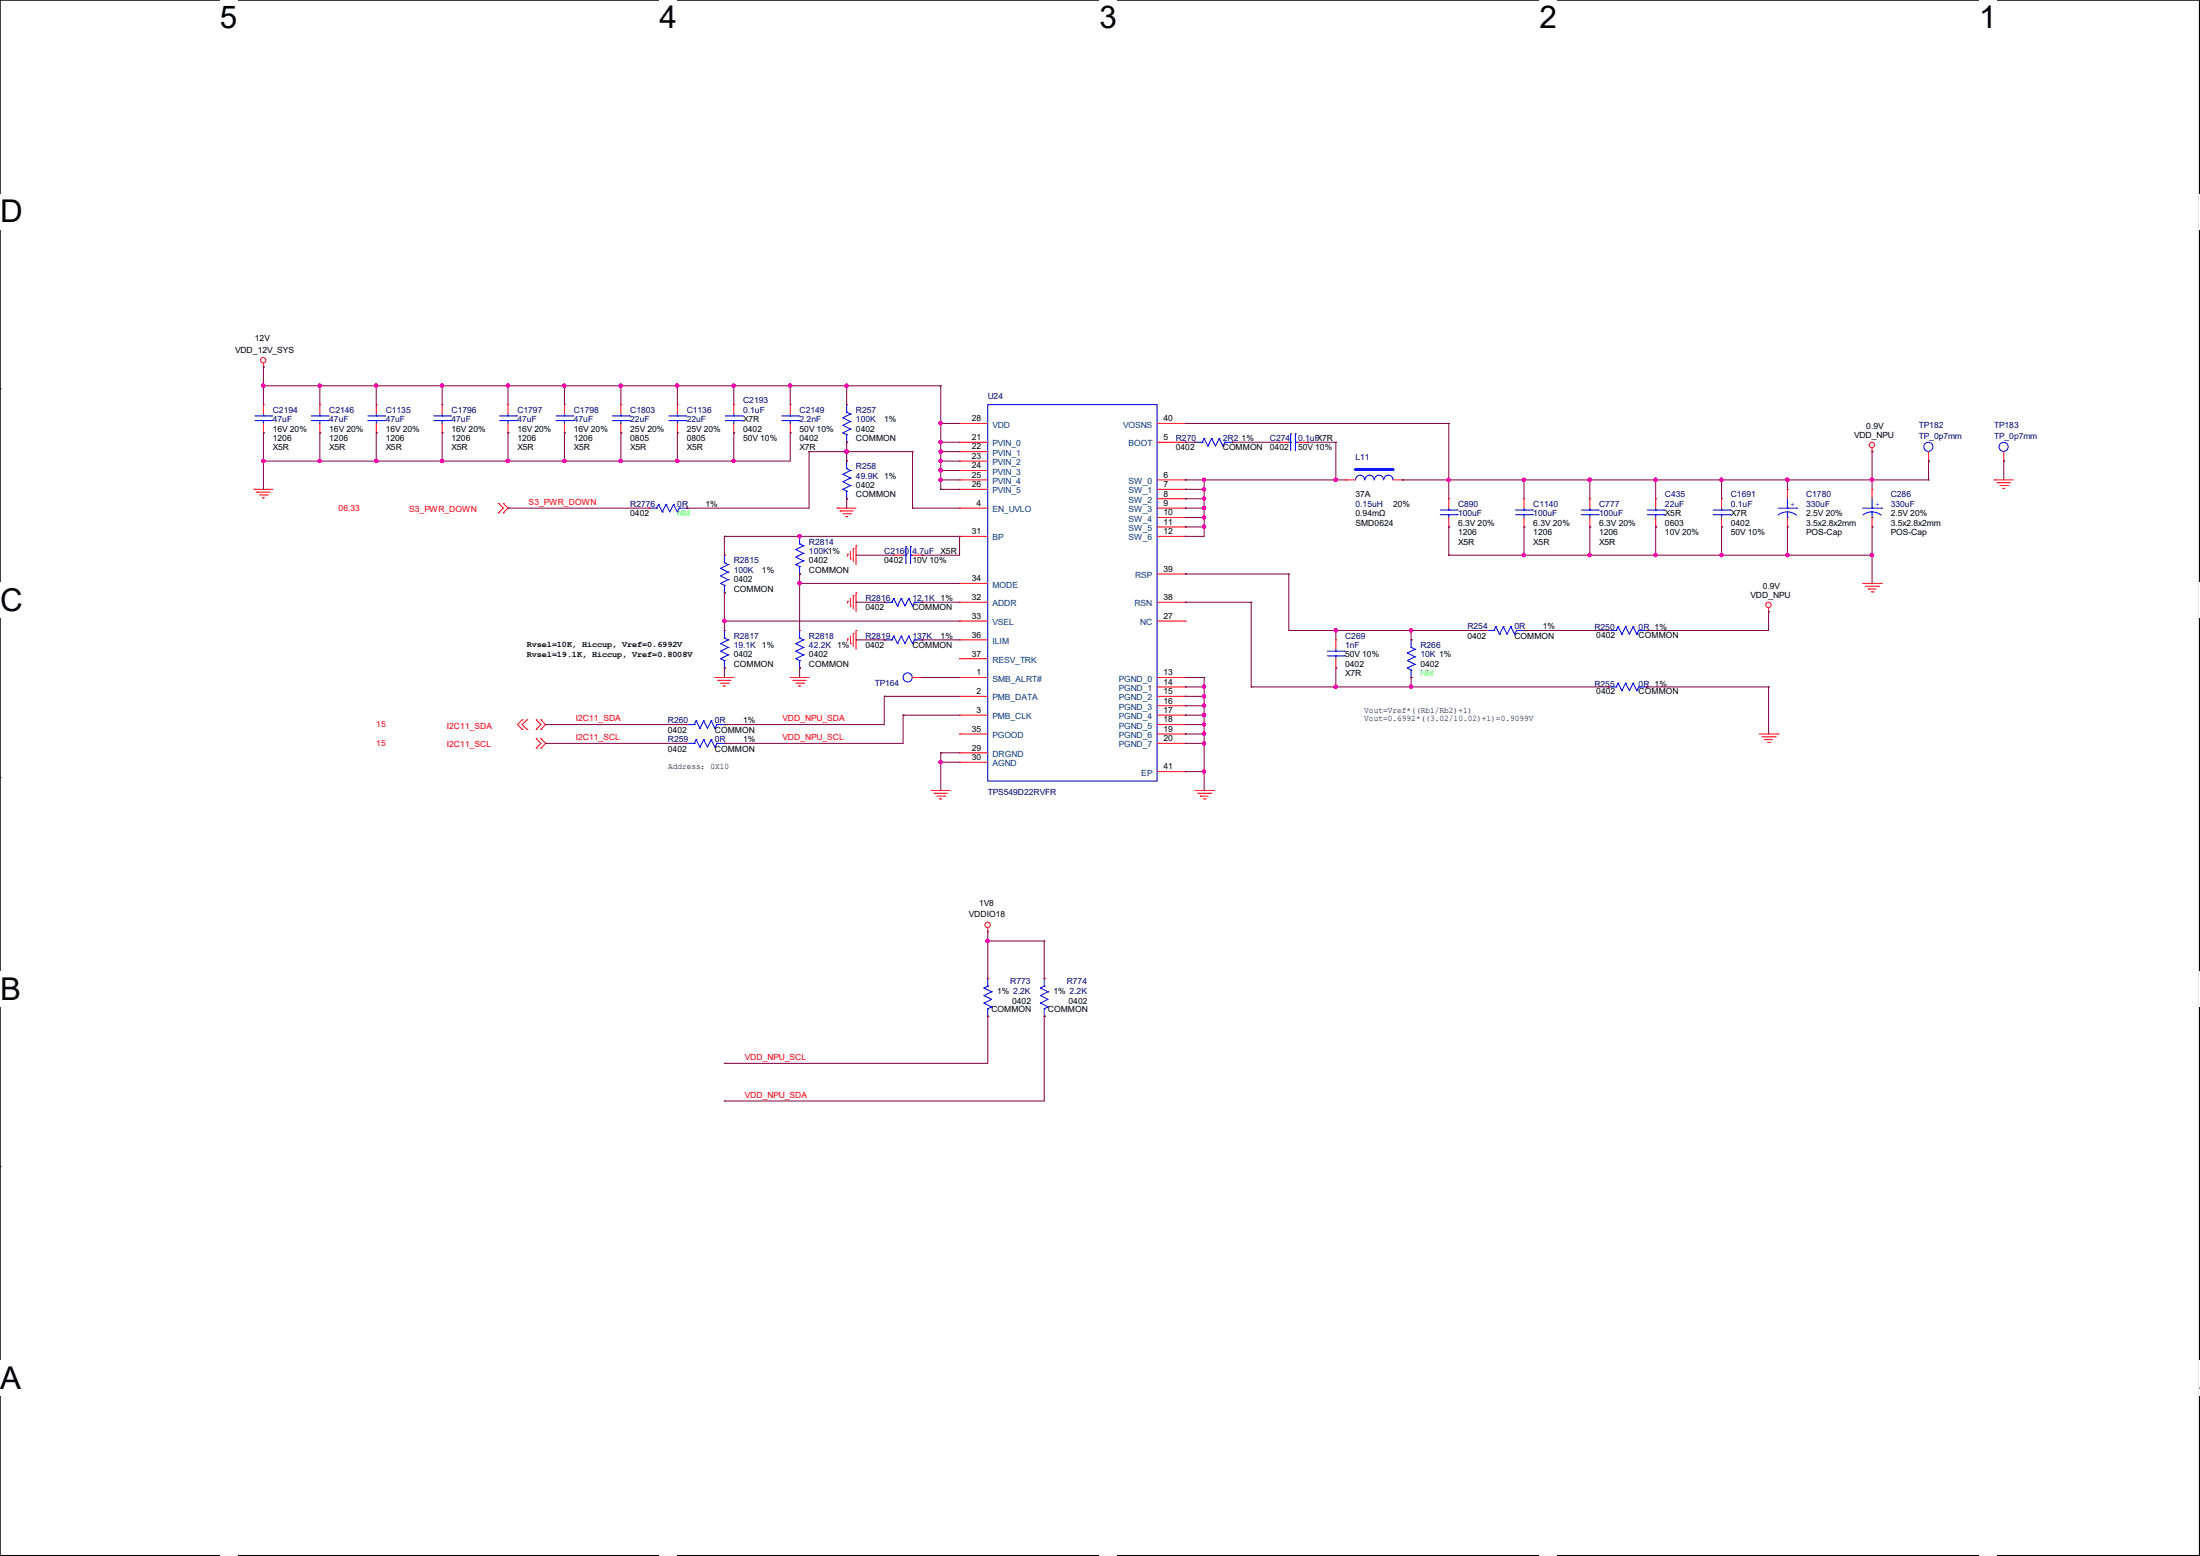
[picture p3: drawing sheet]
<svg xmlns="http://www.w3.org/2000/svg" width="297mm" height="210mm" viewBox="0 0 297 210" stroke-linecap="round" stroke-linejoin="round" font-family="sans-serif">
<path d="M0 0h296.9v209.9h-296.9z" fill="none" stroke="#000" stroke-width=".14"/>
<g fill="#fff">
<path d="M29.7 0h2.3v4.7h-2.3z"/>
<path d="M29.7 209.9h2.3v.1h-2.3z"/>
</g>
<path d="M59.4 0h.1M59.4 209.9h.1" fill="none" stroke="#000" stroke-width=".14"/>
<g fill="#fff">
<path d="M89 0h2.4v4.7h-2.4z"/>
<path d="M89 209.9h2.4v.1h-2.4z"/>
</g>
<path d="M118.7 0h.1M118.7 209.9h.1" fill="none" stroke="#000" stroke-width=".14"/>
<g fill="#fff">
<path d="M148.4 0h2.4v4.7h-2.4z"/>
<path d="M148.4 209.9h2.4v.1h-2.4z"/>
</g>
<path d="M178.1 0h.1M178.1 209.9h.1" fill="none" stroke="#000" stroke-width=".14"/>
<g fill="#fff">
<path d="M207.8 0h2.4v4.7h-2.4z"/>
<path d="M207.8 209.9h2.4v.1h-2.4z"/>
</g>
<path d="M237.5 0h.1M237.5 209.9h.1" fill="none" stroke="#000" stroke-width=".14"/>
<g fill="#fff">
<path d="M267.2 0h2.4v4.7h-2.4z"/>
<path d="M267.2 209.9h2.4v.1h-2.4z"/>
<path d="M0 26.2h3v4.7h-3z"/>
<path d="M296.9 26.2h.1v4.7h-.1z"/>
<path d="M0 78.7h3v4.7h-3z"/>
<path d="M296.9 78.7h.1v4.7h-.1z"/>
</g>
<path d="M0 52.5h.1M296.9 52.5h.1" fill="none" stroke="#000" stroke-width=".14"/>
<g fill="#fff">
<path d="M0 131.1h2.8v4.8h-2.8z"/>
<path d="M296.9 131.1h.1v4.8h-.1z"/>
</g>
<path d="M0 104.9h.1M296.9 104.9h.1" fill="none" stroke="#000" stroke-width=".14"/>
<g fill="#fff">
<path d="M-.1 183.6h2.9v4.8h-2.9z"/>
<path d="M296.8 183.6h.2v4.8h-.2z"/>
</g>
<path d="M0 157.4h.1M296.9 157.4h.1" fill="none" stroke="#000" stroke-width=".14"/>
<g fill="none" stroke="#f00" stroke-width=".14">
<path d="M35.6 49.5h.1M35.6 54.6h.1M35.6 58.4h.1M35.6 49v.5M35.6 54.6v1.3M35.6 57.1v1.3M43.2 54.6h.1M43.2 58.4h.1M43.2 54.6v1.3M43.2 57.1v1.3M50.8 54.6h.1M50.8 58.4h.1"/>
<path d="M50.8 54.6v1.3M50.8 57.1v1.3M59.7 54.6h.1M59.7 58.4h.1M59.7 54.6v1.3M59.7 57.1v1.3M68.6 54.6h.1M68.6 58.4h.1M68.6 54.6v1.3M68.6 57.1v1.3M76.2 54.6h.1M76.2 58.4h.1"/>
<path d="M76.2 54.6v1.3M76.2 57.1v1.3M83.8 54.6h.1M83.8 58.4h.1M83.8 54.6v1.3M83.8 57.1v1.3M91.4 54.6h.1M91.4 58.4h.1M91.4 54.6v1.3M91.4 57.1v1.3M99.1 54.6h.1M99.1 58.4h.1"/>
<path d="M99.1 54.6v1.3M99.1 57.1v1.3M106.7 54.6h.1M106.7 58.4h.1M106.7 54.6v1.3M106.7 57.1v1.3M114.3 54.6h.1M114.3 59.7h.1M129.5 57.1h.1M129.5 59.7h.1M129.5 59.7h3.8M129.5 57.1h3.8"/>
<path d="M156.2 59.7h3.8M156.2 57.1h3.8M160 59.7h.1M160 57.1h.1M161.3 59.7h.1M166.4 59.7h.1M172.7 59.7h.1M172.7 59.7h1.3M175.3 59.7h1.2M176.5 59.7h.1M34.3 66h.1M34.3 66h2.5"/>
<path d="M34.7 66.4h.1M34.7 66.4h1.7M35.1 66.8h1M35.4 67.2h.1M35.4 67.2h.3M36.1 66.8h.1M67.3 69.2h.1M67.3 67.9h.1M67.3 67.9l.6 .7-.6 .6M67.9 67.9h.1M67.9 69.2h.1M67.9 67.9l.7 .7-.7 .6"/>
<path d="M87.6 68.6h.1M92.7 68.6h.1M97.8 74.9h.1M107.9 72.4h.1M107.9 77.5h.1M113 68.6h.1M113 68.6h2.6M113.4 69h.1M113.4 69h1.8M113.8 69.3h1M114.2 69.7h.1M114.2 69.7h.2"/>
<path d="M114.3 62.2h.1M114.3 67.3h.1M114.4 74.8h.1M114.4 74.8v.3M114.8 69.3h.1M114.8 75.4h.1M114.8 74.4v1M115.2 74h.1M115.2 74v1.8M115.6 73.7h.1M115.6 73.7v2.5M120.6 74.9h.1"/>
<path d="M120.6 74.9h1.3M123.2 74.9h1.3M124.5 74.9h.1M129.5 72.4h.1M129.5 78.7h.1M129.5 68.6h.1M129.5 61h.1M129.5 62.2h.1M129.5 63.5h.1M129.5 64.8h.1M129.5 66h.1M129.5 66h3.8"/>
<path d="M129.5 68.6h3.8M129.5 78.7h3.8M129.5 64.8h3.8M129.5 72.4h3.8M129.5 61h3.8M129.5 62.2h3.8M129.5 63.5h3.8M156.2 66h3.8M156.2 68.6h3.8M156.2 64.8h3.8M156.2 72.4h3.8M156.2 77.5h3.8"/>
<path d="M156.2 67.3h3.8M156.2 69.8h3.8M156.2 71.1h3.8M160 77.5h.1M160 64.8h.1M160 66h.1M160 67.3h.1M160 68.6h.1M160 69.8h.1M160 71.1h.1M160 72.4h.1M195.6 67.3h.1"/>
<path d="M195.6 71.1h.1M195.6 67.3v1.3M195.6 69.8v1.3M205.7 67.3h.1M205.7 71.1h.1M205.7 67.3v1.3M205.7 69.8v1.3M223.5 67.3h.1M223.5 71.1h.1M223.5 67.3v1.3M223.5 69.8v1.3M232.4 67.3h.1"/>
<path d="M232.4 71.1h.1M232.4 67.3v1.3M232.4 69.8v1.3M241.3 66h.1M241.3 71.1h.1M241.3 66v1.3M241.3 69.8v1.3M251.5 78.7h2.5M251.8 79.1h1.8M252.2 79.5h.1M252.2 79.5h1M252.6 79.9h.3"/>
<path d="M252.7 61h.1M252.7 66h.1M252.7 71.1h.1M252.7 60.5v.5M252.7 66v1.3M252.7 69.8v1.3M252.9 79.9h.1M253.6 79.1h.1M254 78.7h.1M269.2 64.8h.1M269.2 64.8h2.6M269.6 65.2h.1"/>
<path d="M269.6 65.2h1.8M270 65.5h1M270.4 65.9h.1M270.4 65.9h.2M270.5 62.2h.1M270.5 61v1.2M271 65.5h.1M70.5 98.4h.1M70.5 97.2h.1M70.5 97.2l-.7 .6 .7 .6M71.1 98.4h.1M71.1 97.2h.1"/>
<path d="M71.1 97.2l-.6 .6 .6 .6M72.4 99.7h.1M72.4 98.4h.1M72.4 97.2h.1M72.4 99.7l.6 .6-.6 .7M72.4 97.2l.6 .6-.6 .6M73 99.7h.1M73 97.2h.1M73 98.4h.1M73 99.7l.7 .6-.7 .7M73 97.2l.7 .6-.7 .6M92.7 97.8h.1"/>
<path d="M96.5 91.4h.1M96.5 91.4h2.6M96.9 91.8h.1M96.9 91.8h1.8M97.3 92.2h1M97.7 92.6h.1M97.7 92.6h.2M97.8 85.1h.1M97.8 90.2h.1M97.8 97.8h.1M97.8 80h.1M98.3 92.2h.1"/>
<path d="M106.7 91.4h.1M106.7 91.4h2.5M107.1 91.8h.1M107.1 91.8h1.7M107.4 92.2h1.1M107.8 92.6h.1M107.8 92.6h.3M107.9 85.1h.1M107.9 90.2h.1M108.5 92.2h.1M114.4 81.2h.1M114.4 86.2h.1"/>
<path d="M114.4 81.2v.2M114.4 86.2v.3M114.8 81.8h.1M114.8 86.9h.1M114.8 80.8v1M114.8 85.9v1M115.2 80.4h.1M115.2 85.5h.1M115.2 80.4v1.8M115.2 85.5v1.7M115.6 80h.1M115.6 85.1h.1"/>
<path d="M115.6 80v2.5M115.6 85.1v2.5M119.4 86.4h.1M119.4 81.3h.1M123.2 91.4h1.3M124.5 91.4h.1M124.5 86.4h.1M124.5 81.3h.1M129.5 83.8h.1M129.5 86.4h.1M129.5 99.1h.1M129.5 88.9h.1"/>
<path d="M129.5 81.3h.1M129.5 94h.1M129.5 91.4h.1M129.5 96.5h.1M129.5 91.4h3.8M129.5 99.1h3.8M129.5 83.8h3.8M129.5 86.4h3.8M129.5 88.9h3.8M129.5 81.3h3.8M129.5 94h3.8M129.5 96.5h3.8"/>
<path d="M156.2 91.4h3.8M156.2 99.1h3.8M156.2 83.8h3.8M156.2 81.3h3.8M156.2 92.7h3.8M156.2 94h3.8M156.2 95.2h3.8M156.2 96.5h3.8M156.2 97.8h3.8M160 83.8h.1M160 81.3h.1M160 91.4h.1"/>
<path d="M160 92.7h.1M160 94h.1M160 95.2h.1M160 96.5h.1M160 97.8h.1M160 99.1h.1M180.3 86.4h.1M180.3 90.2h.1M180.3 86.4v1.2M180.3 88.9v1.3M190.5 86.4h.1M190.5 91.4h.1"/>
<path d="M200.7 85.1h.1M205.7 85.1h.1M217.2 92.7h.1M222.2 92.7h.1M237.5 99.1h2.5M237.9 99.4h1.7M238.3 99.8h.1M238.3 99.8h1M238.8 82.5h.1M238.8 82v.5M239.6 99.4h.1M240 99.1h.1"/>
<path d="M72.4 101h.1M73 101h.1M92.7 100.3h.1M97.8 100.3h.1M125.7 106.7h.1M125.7 106.7h2.6M126.1 107.1h.1M126.1 107.1h1.8M126.5 107.4h1M126.9 107.8h.1M126.9 107.8h.2M127.5 107.4h.1"/>
<path d="M129.5 101.6h.1M129.5 102.9h.1M129.5 101.6h3.8M129.5 102.9h3.8M156.2 104.1h3.8M156.2 100.3h3.8M160 104.1h.1M160 100.3h.1M161.3 106.7h2.5M161.7 107.1h1.7M162.1 107.4h.1M162.1 107.4h1"/>
<path d="M162.4 107.8h.3M162.7 107.8h.1M163.4 107.1h.1M163.8 106.7h.1M238.6 100.2h.3M238.9 100.2h.1M133.3 125.7h.1M133.3 132.1h.1M133.3 137.2h.1M133.3 125.2v.5M141 132.1h.1M141 137.2h.1"/>
<circle cx="35.5" cy="48.6" r=".36"/>
<circle cx="252.7" cy="60" r=".36"/>
<circle cx="238.7" cy="81.6" r=".36"/>
<circle cx="133.3" cy="124.8" r=".36"/>
</g>
<g fill="none" stroke="#00f" stroke-width=".14">
<path d="M34.4 56.8h2.3M34.4 56.1h2.3M35.6 56.1h.1M35.6 56.8h.1M35.6 55.9v.2M35.6 56.8v.3M36.7 56.8h.1M36.7 56.1h.1M42 56.8h2.3M42 56.1h2.3M43.2 56.1h.1M43.2 56.8h.1"/>
<path d="M43.2 55.9v.2M43.2 56.8v.3M44.3 56.8h.1M44.3 56.1h.1M49.7 56.8h2.2M49.7 56.1h2.2M50.8 56.1h.1M50.8 56.8h.1M50.8 55.9v.2M50.8 56.8v.3M51.9 56.8h.1M51.9 56.1h.1"/>
<path d="M58.5 56.8h2.3M58.5 56.1h2.3M59.7 56.1h.1M59.7 56.8h.1M59.7 55.9v.2M59.7 56.8v.3M60.8 56.8h.1M60.8 56.1h.1M67.4 56.8h2.3M67.4 56.1h2.3M68.6 56.1h.1M68.6 56.8h.1"/>
<path d="M68.6 55.9v.2M68.6 56.8v.3M69.7 56.8h.1M69.7 56.1h.1M75.1 56.8h2.2M75.1 56.1h2.2M76.2 56.1h.1M76.2 56.8h.1M76.2 55.9v.2M76.2 56.8v.3M77.3 56.8h.1M77.3 56.1h.1"/>
<path d="M82.7 56.8h2.3M82.7 56.1h2.3M83.8 56.1h.1M83.8 56.8h.1M83.8 55.9v.2M83.8 56.8v.3M85 56.8h.1M85 56.1h.1M90.3 56.8h2.3M90.3 56.1h2.3M91.4 56.1h.1M91.4 56.8h.1"/>
<path d="M91.4 55.9v.2M91.4 56.8v.3M92.6 56.8h.1M92.6 56.1h.1M97.9 56.8h2.3M97.9 56.1h2.3M99.1 56.1h.1M99.1 56.8h.1M99.1 55.9v.2M99.1 56.8v.3M100.2 56.8h.1M100.2 56.1h.1"/>
<path d="M105.5 56.8h2.3M105.5 56.1h2.3M106.7 56.1h.1M106.7 56.8h.1M106.7 55.9v.2M106.7 56.8v.3M107.8 56.8h.1M107.8 56.1h.1M113.8 58.4h.1M113.8 56.4h.1M113.8 58.4l.5 .3M113.8 56.4l1 .5"/>
<path d="M114.3 58.7h.1M114.3 55.6h.1M114.3 54.6h.1M114.3 59.7h.1M114.3 54.6v1M114.3 58.7v1M114.3 55.6l.5 .3M114.8 57.9h.1M114.8 56.9h.1M114.8 55.9h.1M114.8 56.9l-1 .5 1 .5M114.8 57.9l-1 .5"/>
<path d="M114.8 55.9l-1 .5M133.3 54.6h22.9v50.8h-22.9zM161.3 59.7h.1M161.3 59.7h1M162.3 59.7h.1M162.6 59.2h.1M162.6 59.2l-.3 .5M162.6 59.2l.5 1M163.6 59.2h.1M163.6 59.2l.5 1 .5-1M163.6 59.2l-.5 1M164.6 59.2h.1"/>
<path d="M164.6 59.2l.5 1M165.4 59.7h.1M165.4 59.7h1M165.4 59.7l-.3 .5M166.4 59.7h.1M174 59.7h.2M174.2 59.7h.1M174.2 58.5h.1M174.2 58.5v2.3M174.9 58.5h.1M174.9 59.7h.1M174.9 59.7h.4"/>
<path d="M174.9 58.5v2.3M87.6 68.6h.1M87.6 68.6h1M88.6 68.6h.1M88.9 68.1h.1M88.9 68.1l-.3 .5M88.9 68.1l.5 1M89.4 69.1h.1M89.9 68.1h.1M89.9 68.1l.5 1 .5-1M89.9 68.1l-.5 1M90.9 68.1h.1"/>
<path d="M90.9 68.1l.5 1M91.4 69.1h.1M91.7 68.6h.1M91.7 68.6h1M91.7 68.6l-.3 .5M92.7 68.6h.1M97.3 78.7h.1M97.3 76.7h.1M97.3 78.7l.5 .3M97.3 76.7l1 .5M97.8 79h.1M97.8 75.9h.1"/>
<path d="M97.8 74.9h.1M97.8 74.9v1M97.8 79v1M97.8 75.9l.5 .3M98.3 78.2h.1M98.3 77.2h.1M98.3 76.2h.1M98.3 77.2l-1 .5 1 .5M98.3 78.2l-1 .5M98.3 76.2l-1 .5M107.4 76.2h.1M107.4 74.2h.1"/>
<path d="M107.4 76.2l.5 .3M107.4 74.2l1.1 .5M107.9 76.5h.1M107.9 73.4h.1M107.9 72.4h.1M107.9 77.5h.1M107.9 73.4l.6 .3M107.9 72.4v1M107.9 76.5v1M108.5 75.7h.1M108.5 74.7h.1M108.5 73.7h.1"/>
<path d="M108.5 74.7l-1.1 .5 1.1 .5M108.5 75.7l-1.1 .5M108.5 73.7l-1.1 .5M113.8 66h.1M113.8 64h.1M113.8 66l.5 .3M113.8 64l1 .5M114.3 66.3h.1M114.3 63.2h.1M114.3 62.2h.1M114.3 67.3h.1M114.3 63.2l.5 .3"/>
<path d="M114.3 62.2v1M114.3 66.3v1M114.8 65.5h.1M114.8 64.5h.1M114.8 63.5h.1M114.8 64.5l-1 .5 1 .5M114.8 65.5l-1 .5M114.8 63.5l-1 .5M121.9 74.9h.4M122.3 73.8h.1M122.3 74.9h.1M122.3 73.8v2.3"/>
<path d="M122.9 74.9h.1M122.9 73.8h.1M122.9 74.9h.3M122.9 73.8v2.3M163.1 60.2h.1M165.1 60.2h.1M194.4 69.5h2.3M194.4 68.8h2.3M195.6 68.8h.1M195.6 69.5h.1M195.6 68.6v.2M195.6 69.5v.3"/>
<path d="M196.7 69.5h.1M196.7 68.8h.1M204.6 69.5h2.3M204.6 68.8h2.3M205.7 68.8h.1M205.7 69.5h.1M205.7 68.6v.2M205.7 69.5v.3M206.9 69.5h.1M206.9 68.8h.1M222.4 69.5h2.3M222.4 68.8h2.3"/>
<path d="M223.5 68.8h.1M223.5 69.5h.1M223.5 68.6v.2M223.5 69.5v.3M224.7 69.5h.1M224.7 68.8h.1M231.3 69.5h2.3M231.3 68.8h2.3M232.4 68.8h.1M232.4 69.5h.1M232.4 68.6v.2M232.4 69.5v.3"/>
<path d="M233.6 69.5h.1M233.6 68.8h.1M240 68.6h2.6M241.3 69.8h.1M241.3 68.6h.1M241.3 69.1a2.02 2.02 0 0 1 1.2 .4M241.3 69.1a2 2 0 0 0-1.2 .4M241.3 67.3v1.3M241.3 69.1v.7M242.6 68.6h.1M251.5 68.6h2.5M252.7 69.8h.1"/>
<path d="M252.7 68.6h.1M252.7 69.1a2.02 2.02 0 0 1 1.3 .4M252.7 69.1a2 2 0 0 0-1.2 .4M252.7 67.3v1.3M252.7 69.1v.7M254 68.6h.1M92.7 97.8h.1M92.7 97.8h1M93.7 97.8h.1M94 99.8h.1M94 97.3h.1M94 99.8l-.3 .5"/>
<path d="M94 99.8l.5 1M94 97.3l-.3 .5M94 97.3l.5 1M94.5 98.3h.1M95 99.8h.1M95 97.3h.1M95 99.8l.5 1 .5-1M95 99.8l-.5 1M95 97.3l.5 1 .5-1M95 97.3l-.5 1M96 99.8h.1M96 97.3h.1"/>
<path d="M96 99.8l.5 1M96 97.3l.5 1M96.5 98.3h.1M96.8 97.8h.1M96.8 97.8l-.3 .5M96.8 97.8h1M97.3 88.9h.1M97.3 86.9h.1M97.3 88.9l.5 .3M97.3 86.9l1 .5M97.8 89.2h.1M97.8 86.1h.1"/>
<path d="M97.8 85.1h.1M97.8 90.2h.1M97.8 97.8h.1M97.8 80h.1M97.8 86.1l.5 .3M97.8 85.1v1M97.8 89.2v1M98.3 88.4h.1M98.3 87.4h.1M98.3 86.4h.1M98.3 87.4l-1 .5 1 .5M98.3 88.4l-1 .5"/>
<path d="M98.3 86.4l-1 .5M107.4 88.9h.1M107.4 86.9h.1M107.4 88.9l.5 .3M107.4 86.9l1.1 .5M107.9 89.2h.1M107.9 86.1h.1M107.9 85.1h.1M107.9 90.2h.1M107.9 85.1v1M107.9 89.2v1M107.9 86.1l.6 .3"/>
<path d="M108.5 88.4h.1M108.5 87.4h.1M108.5 86.4h.1M108.5 87.4l-1.1 .5 1.1 .5M108.5 88.4l-1.1 .5M108.5 86.4l-1.1 .5M119.4 86.4h.1M119.4 81.3h.1M119.4 86.4h1M119.4 81.3h1M120.4 86.4h.1M120.4 81.3h.1"/>
<path d="M120.6 85.9h.1M120.6 80.8h.1M120.6 85.9l-.2 .5M120.6 85.9l.6 1M120.6 80.8l-.2 .5M120.6 80.8l.6 1M121.2 86.9h.1M121.2 81.8h.1M121.7 85.9h.1M121.7 80.8h.1M121.7 85.9l.5 1 .5-1M121.7 85.9l-.5 1"/>
<path d="M121.7 80.8l.5 1 .5-1M121.7 80.8l-.5 1M122.7 85.9h.1M122.7 80.8h.1M122.7 85.9l.5 1M122.7 80.8l.5 1M123.2 86.9h.1M123.2 81.8h.1M123.4 86.4h.1M123.4 81.3h.1M123.4 86.4l-.2 .5M123.4 86.4h1.1"/>
<path d="M123.4 81.3l-.2 .5M123.4 81.3h1.1M124.5 86.4h.1M124.5 81.3h.1M179.2 88.5h2.3M179.2 87.9h2.3M180.3 87.9h.1M180.3 88.5h.1M180.3 87.6v.3M180.3 88.5v.4M181.5 88.5h.1M181.5 87.9h.1"/>
<path d="M190 90.2h.1M190 88.1h.1M190 90.2l.5 .2M190 88.1l1 .5M190.5 90.4h.1M190.5 87.4h.1M190.5 86.4h.1M190.5 91.4h.1M190.5 87.4l.5 .2M190.5 86.4v1M190.5 90.4v1M191 89.7h.1"/>
<path d="M191 88.6h.1M191 87.6h.1M191 88.6l-1 .6 1 .5M191 89.7l-1 .5M191 87.6l-1 .5M200.7 85.1h.1M200.7 85.1h1M201.7 85.1h.1M201.9 84.6h.1M201.9 84.6l-.2 .5M201.9 84.6l.5 1M202.4 85.6h.1"/>
<path d="M202.9 84.6h.1M202.9 84.6l.6 1 .5-1M202.9 84.6l-.5 1M204 84.6h.1M204 84.6l.5 1M204.5 85.6h.1M204.7 85.1h.1M204.7 85.1l-.2 .5M204.7 85.1h1M205.7 85.1h.1M217.2 92.7h.1M217.2 92.7h1"/>
<path d="M218.2 92.7h.1M218.4 92.2h.1M218.4 92.2l-.2 .5M218.4 92.2l.5 1M218.9 93.2h.1M219.5 92.2h.1M219.5 92.2l.5 1 .5-1M219.5 92.2l-.6 1M220.5 92.2h.1M220.5 92.2l.5 1M221 93.2h.1M221.2 92.7h.1"/>
<path d="M221.2 92.7l-.2 .5M221.2 92.7h1M222.2 92.7h.1M92.7 100.3h.1M92.7 100.3h1M93.7 100.3h.1M94.5 100.8h.1M96.5 100.8h.1M96.8 100.3h.1M96.8 100.3l-.3 .5M96.8 100.3h1M97.8 100.3h.1"/>
<path d="M132.8 135.4h.1M132.8 134.4h.1M132.8 133.3h.1M132.8 134.4l1.1 .5-1.1 .5M132.8 135.4l1.1 .5M132.8 133.3l1.1 .6M133.3 136.1h.1M133.3 133.1h.1M133.3 132.1h.1M133.3 137.2h.1M133.3 133.1l-.5 .2M133.3 132.1v1"/>
<path d="M133.3 136.1v1.1M133.9 135.9h.1M133.9 133.9h.1M133.9 135.9l-.6 .2M133.9 133.9l-1.1 .5M140.5 135.4h.1M140.5 134.4h.1M140.5 133.3h.1M140.5 134.4l1 .5-1 .5M140.5 135.4l1 .5M140.5 133.3l1 .6M141 136.1h.1"/>
<path d="M141 133.1h.1M141 132.1h.1M141 137.2h.1M141 133.1l-.5 .2M141 132.1v1M141 136.1v1.1M141.5 135.9h.1M141.5 133.9h.1M141.5 135.9l-.5 .2M141.5 133.9l-1 .5"/>
<circle cx="270.5" cy="60.3" r=".61"/>
<circle cx="122.5" cy="91.4" r=".61"/>
</g>
<path d="M183 63.4h5.1" fill="none" stroke="#00f" stroke-width=".38"/>
<circle cx="183" cy="63.4" r=".19" fill="#00f"/>
<g fill="none" stroke="#00f" stroke-width=".14">
<path d="M184.2 64.8a.61 .61 0 0 0-.6-.7 .61 .61 0 0 0-.6 .7M185.5 64.8a.61 .61 0 0 0-.6-.7 .61 .61 0 0 0-.6 .7M186.8 64.8a.61 .61 0 0 0-.6-.7 .61 .61 0 0 0-.7 .7M188 64.8a.61 .61 0 0 0-.6-.7 .61 .61 0 0 0-.6 .7M213.5 69.5h2.3M213.5 68.8h2.3M214.6 68.8h.1M214.6 69.5h.1M214.6 68.6v.2M214.6 69.5v.3M215.8 69.5h.1M215.8 68.8h.1"/>
<path d="M217.2 85.1h.1M217.2 85.1h1M218.2 85.1h.1M218.4 84.6h.1M218.4 84.6l-.2 .5M218.4 84.6l.5 1M218.9 85.6h.1M219.5 84.6h.1M219.5 84.6l.5 1 .5-1M219.5 84.6l-.6 1M220.5 84.6h.1M220.5 84.6l.5 1"/>
<path d="M221 85.6h.1M221.2 85.1h.1M221.2 85.1l-.2 .5M221.2 85.1h1M222.2 85.1h.1"/>
<circle cx="260.3" cy="60.3" r=".61"/>
</g>
<path d="M181.7 64.8h.1M181.7 64.8h1.3M188.1 64.8h1.3M189.4 64.8h.1M214.6 67.3h.1M214.6 71.1h.1M214.6 67.3v1.3M214.6 69.8v1.3M260.3 62.2h.1M260.3 61v1.2M217.2 85.1h.1M222.2 85.1h.1" fill="none" stroke="#f00" stroke-width=".14"/>
<g fill="none" stroke="#800040" stroke-width=".14">
<path d="M35.6 49.5h.1M35.6 52.1h.1M35.6 58.4h.1M35.6 49.5v5.1M35.6 58.4v7.6M35.6 52.1h91.4M43.2 52.1h.1M43.2 58.4h.1M43.2 52.1v2.5M43.2 58.4v3.8M50.8 52.1h.1M50.8 58.4h.1"/>
<path d="M50.8 52.1v2.5M50.8 58.4v3.8M59.7 52.1h.1M59.7 58.4h.1M59.7 52.1v2.5M59.7 58.4v3.8M68.6 52.1h.1M68.6 58.4h.1M68.6 52.1v2.5M68.6 58.4v3.8M76.2 52.1h.1M76.2 58.4h.1"/>
<path d="M76.2 52.1v2.5M76.2 58.4v3.8M83.8 52.1h.1M83.8 58.4h.1M83.8 52.1v2.5M83.8 58.4v3.8M91.4 52.1h.1M91.4 58.4h.1M91.4 52.1v2.5M91.4 58.4v3.8M99.1 52.1h.1M99.1 58.4h.1"/>
<path d="M99.1 52.1v2.5M99.1 58.4v3.8M106.7 58.4h.1M106.7 52.1h.1M106.7 58.4v3.8h-71.1M106.7 52.1v2.5M114.3 52.1h.1M114.3 59.7h.1M114.3 52.1v2.5M114.3 59.7v2.5M127 52.1h.1M127 57.1h.1"/>
<path d="M127 59.7h.1M127 52.1v13.9M127 57.1h2.5M127 59.7h2.5M160 57.1h.1M160 59.7h.1M160 57.1h35.6M160 59.7h1.3M166.4 59.7h.1M166.4 59.7h6.3M176.5 59.7h.1M176.5 59.7h3.8"/>
<path d="M180.3 59.7h.1M180.3 59.7v5.1M195.6 57.1h.1M195.6 57.1v10.2M35.6 62.2h.1M50.8 62.2h.1M59.7 62.2h.1M68.6 62.2h.1M68.6 68.6h.1M68.6 68.6h19M76.2 62.2h.1M83.8 62.2h.1"/>
<path d="M91.4 62.2h.1M92.7 68.6h.1M97.8 72.4h.1M97.8 72.4h31.7M97.8 72.4v2.5M99.1 62.2h.1M107.9 77.5h.1M107.9 78.7h.1M107.9 72.4h.1M107.9 77.5v7.6M107.9 78.7h21.6M109.2 61h.1"/>
<path d="M109.2 61h14M109.2 61v7.6h-16.5M114.3 61h.1M114.3 67.3h.1M114.3 67.3v1.3M115.6 74.9h.1M115.6 74.9h5M123.2 61h.1M123.2 68.6h.1M123.2 61v7.6M123.2 68.6h6.3M124.5 74.9h.1"/>
<path d="M127 61h.1M127 62.2h.1M127 63.5h.1M127 64.8h.1M127 66h.1M127 61h2.5M127 62.2h2.5M127 63.5h2.5M127 64.8h2.5M127 66h2.5M129.5 72.4h.1M129.5 72.4v2.5h-5"/>
<path d="M160 64.8h.1M160 66h.1M160 67.3h.1M160 68.6h.1M160 69.8h.1M160 71.1h.1M160 72.4h.1M160 77.5h.1M160 64.8h21.7M160 66h2.6M160 67.3h2.6M160 68.6h2.6"/>
<path d="M160 69.8h2.6M160 71.1h2.6M160 77.5h14M162.6 64.8h.1M162.6 66h.1M162.6 67.3h.1M162.6 68.6h.1M162.6 69.8h.1M162.6 71.1h.1M162.6 64.8v7.6h-2.6M174 77.5h.1M174 77.5v7.6"/>
<path d="M180.3 64.8h.1M189.4 64.8h.1M189.4 64.8h70.9M195.6 64.8h.1M195.6 74.9h.1M195.6 71.1h.1M195.6 71.1v3.8M195.6 74.9h57.1M205.7 64.8h.1M205.7 71.1h.1M205.7 74.9h.1M205.7 64.8v2.5"/>
<path d="M205.7 71.1v3.8M214.6 71.1h.1M214.6 64.8h.1M214.6 74.9h.1M214.6 64.8v2.5M214.6 71.1v3.8M223.5 64.8h.1M223.5 71.1h.1M223.5 74.9h.1M223.5 64.8v2.5M223.5 71.1v3.8M232.4 71.1h.1"/>
<path d="M232.4 64.8h.1M232.4 74.9h.1M232.4 64.8v2.5M232.4 71.1v3.8M241.3 64.8h.1M241.3 71.1h.1M241.3 74.9h.1M241.3 64.8v1.2M241.3 71.1v3.8M252.7 61h.1M252.7 64.8h.1M252.7 74.9h.1"/>
<path d="M252.7 71.1h.1M252.7 61v5M252.7 71.1v7.6M260.3 64.8h.1M260.3 62.2h.1M260.3 62.2v2.6M270.5 62.2h.1M270.5 62.2v2.6M73.7 97.8h.1M73.7 97.8h19M97.8 80h.1M97.8 83.8h.1"/>
<path d="M97.8 90.2h.1M97.8 97.8h.1M97.8 80v5.1M97.8 90.2v1.2M97.8 83.8h31.7M107.9 90.2h.1M107.9 90.2v1.2M115.6 81.3h.1M115.6 86.4h.1M115.6 81.3h3.8M115.6 86.4h3.8M119.4 94h.1"/>
<path d="M119.4 94h10.1M119.4 94v3.8h-21.6M121.9 96.5h.1M121.9 96.5v3.8h-24.1M121.9 96.5h7.6M124.5 91.4h.1M124.5 81.3h.1M124.5 86.4h.1M124.5 81.3h5M124.5 86.4h5M124.5 91.4h5M160 81.3h.1"/>
<path d="M160 91.4h.1M160 92.7h.1M160 94h.1M160 95.2h.1M160 96.5h.1M160 97.8h.1M160 99.1h.1M160 81.3h8.9M160 91.4h2.6M160 92.7h2.6M160 94h2.6M160 95.2h2.6"/>
<path d="M160 96.5h2.6M160 97.8h2.6M160 99.1h2.6M162.6 91.4h.1M162.6 92.7h.1M162.6 94h.1M162.6 95.2h.1M162.6 96.5h.1M162.6 97.8h.1M162.6 99.1h.1M162.6 91.4v15.3M168.9 81.3h.1"/>
<path d="M168.9 92.7h.1M168.9 81.3v11.4M168.9 92.7h48.3M174 85.1h.1M174 85.1h26.7M180.3 85.1h.1M180.3 92.7h.1M180.3 90.2h.1M180.3 85.1v1.3M180.3 90.2v2.5M190.5 85.1h.1M190.5 91.4h.1"/>
<path d="M190.5 92.7h.1M190.5 85.1v1.3M190.5 91.4v1.3M205.7 85.1h.1M205.7 85.1h11.5M222.2 92.7h.1M222.2 85.1h.1M222.2 92.7h16.6M238.8 92.7h.1M238.8 82.5h.1M238.8 82.5v2.6h-16.6M238.8 92.7v6.4"/>
<path d="M73.7 100.3h.1M73.7 100.3h19M97.8 100.3h.1M127 101.6h.1M127 102.9h.1M127 101.6v5.1M127 101.6h2.5M127 102.9h2.5M160 100.3h.1M160 104.1h.1M160 100.3h2.6M160 104.1h2.6"/>
<path d="M162.6 100.3h.1M162.6 104.1h.1M133.3 125.7h.1M133.3 137.2h.1M133.3 127h.1M133.3 125.7v6.4M133.3 137.2v6.3h-35.5M133.3 127h7.7M141 127h.1M141 137.2h.1M141 127v5.1M141 137.2v11.4h-43.2"/>
<path d="M97.8 143.5h.1M97.8 148.6h.1"/>
</g>
<g fill="#f0f" stroke="#f0f" stroke-width=".14">
<circle cx="114.3" cy="52" r=".23"/>
<circle cx="127" cy="57.1" r=".23"/>
<circle cx="127" cy="59.7" r=".23"/>
<circle cx="127" cy="60.9" r=".23"/>
<circle cx="127" cy="62.2" r=".23"/>
<circle cx="127" cy="63.5" r=".23"/>
<circle cx="127" cy="64.7" r=".23"/>
<circle cx="180.3" cy="64.7" r=".23"/>
<circle cx="162.5" cy="66" r=".23"/>
<circle cx="162.5" cy="64.7" r=".23"/>
<circle cx="195.6" cy="64.7" r=".23"/>
<circle cx="162.5" cy="67.3" r=".23"/>
<circle cx="162.5" cy="68.6" r=".23"/>
<circle cx="162.5" cy="69.8" r=".23"/>
<circle cx="162.5" cy="71.1" r=".23"/>
<circle cx="205.7" cy="74.9" r=".23"/>
<circle cx="252.7" cy="74.9" r=".23"/>
<circle cx="107.9" cy="78.7" r=".23"/>
<circle cx="97.8" cy="83.8" r=".23"/>
<circle cx="162.5" cy="92.7" r=".23"/>
<circle cx="162.5" cy="94" r=".23"/>
<circle cx="162.5" cy="95.2" r=".23"/>
<circle cx="162.5" cy="96.5" r=".23"/>
<circle cx="162.5" cy="99" r=".23"/>
<circle cx="162.5" cy="97.8" r=".23"/>
<circle cx="162.5" cy="100.3" r=".23"/>
<circle cx="127" cy="102.8" r=".23"/>
<circle cx="162.5" cy="104.1" r=".23"/>
<circle cx="106.7" cy="52" r=".23"/>
<circle cx="43.2" cy="52" r=".23"/>
<circle cx="190.5" cy="85.1" r=".23"/>
<circle cx="180.3" cy="85.1" r=".23"/>
<circle cx="190.5" cy="92.7" r=".23"/>
<circle cx="180.3" cy="92.7" r=".23"/>
<circle cx="50.8" cy="52" r=".23"/>
<circle cx="59.7" cy="62.2" r=".23"/>
<circle cx="50.8" cy="62.2" r=".23"/>
<circle cx="91.4" cy="52" r=".23"/>
<circle cx="99" cy="62.2" r=".23"/>
<circle cx="91.4" cy="62.2" r=".23"/>
<circle cx="223.5" cy="64.7" r=".23"/>
<circle cx="214.6" cy="64.7" r=".23"/>
<circle cx="223.5" cy="74.9" r=".23"/>
<circle cx="214.6" cy="74.9" r=".23"/>
<circle cx="205.7" cy="64.7" r=".23"/>
<circle cx="133.3" cy="127" r=".23"/>
<circle cx="232.4" cy="64.7" r=".23"/>
<circle cx="241.3" cy="64.7" r=".23"/>
<circle cx="241.3" cy="74.9" r=".23"/>
<circle cx="232.4" cy="74.9" r=".23"/>
<circle cx="59.7" cy="52" r=".23"/>
<circle cx="76.2" cy="52" r=".23"/>
<circle cx="68.6" cy="52" r=".23"/>
<circle cx="76.2" cy="62.2" r=".23"/>
<circle cx="68.6" cy="62.2" r=".23"/>
<circle cx="83.8" cy="62.2" r=".23"/>
<circle cx="83.8" cy="52" r=".23"/>
<circle cx="114.3" cy="60.9" r=".23"/>
<circle cx="107.9" cy="72.4" r=".23"/>
<circle cx="252.7" cy="64.7" r=".23"/>
<circle cx="99" cy="52" r=".23"/>
<circle cx="43.2" cy="62.2" r=".23"/>
<circle cx="35.5" cy="62.2" r=".23"/>
<circle cx="35.5" cy="52" r=".23"/>
</g>
<g font-size="4.2">
<text x="29.7" y="3.8">5</text>
<text x="89" y="3.8">4</text>
<text x="148.4" y="3.8">3</text>
<text x="207.8" y="3.8">2</text>
<text x="267.2" y="3.8">1</text>
<text x="0" y="30">D</text>
<text x="0" y="82.5">C</text>
<text x="0" y="135">B</text>
<text x="0" y="187.5">A</text>
<text x="296.9" y="187.5">A</text>
</g>
<g font-size="1.1">
<text x="31.7" y="47.6">VDD_12V_SYS</text>
<text x="34.4" y="46.1">12V</text>
<text x="36.8" y="58.3">16V 20%</text>
<text x="36.8" y="59.5">1206</text>
<text x="44.4" y="58.3">16V 20%</text>
<text x="44.4" y="59.5">1206</text>
<text x="52.1" y="58.3">16V 20%</text>
<text x="52.1" y="59.5">1206</text>
<text x="61" y="58.3">16V 20%</text>
<text x="61" y="59.5">1206</text>
<text x="69.8" y="58.3">16V 20%</text>
<text x="69.8" y="59.5">1206</text>
<text x="77.5" y="58.3">16V 20%</text>
<text x="77.5" y="59.5">1206</text>
<text x="85.1" y="58.3">25V 20%</text>
<text x="85.1" y="59.5">0805</text>
<text x="92.7" y="58.3">25V 20%</text>
<text x="92.7" y="59.5">0805</text>
<text x="100.3" y="59.5">50V 10%</text>
<text x="100.3" y="58.3">0402</text>
<text x="100.3" y="57">X7R</text>
<text x="107.9" y="58.3">50V 10%</text>
<text x="107.9" y="59.5">0402</text>
<text x="115.6" y="58.3">0402</text>
<text x="115.6" y="59.5">COMMON</text>
<text x="119.4" y="57">1%</text>
<text x="131.2" y="56.9">28</text>
<text x="131.2" y="59.4">21</text>
<text x="157.1" y="59.4">5</text>
<text x="157.1" y="56.9">40</text>
<text x="167.6" y="59.5">1%</text>
<text x="250.3" y="59.1">VDD_NPU</text>
<text x="251.9" y="57.9">0.9V</text>
<text x="36.8" y="60.8">X5R</text>
<text x="44.4" y="60.8">X5R</text>
<text x="52.1" y="60.8">X5R</text>
<text x="61" y="60.8">X5R</text>
<text x="69.8" y="60.8">X5R</text>
<text x="77.5" y="60.8">X5R</text>
<text x="85.1" y="60.8">X5R</text>
<text x="92.7" y="60.8">X5R</text>
<text x="107.9" y="60.8">X7R</text>
<text x="115.6" y="65.9">0402</text>
<text x="119.4" y="64.6">1%</text>
<text x="131.2" y="60.7">22</text>
<text x="131.2" y="61.9">23</text>
<text x="131.2" y="63.2">24</text>
<text x="131.2" y="64.5">25</text>
<text x="131.2" y="65.7">26</text>
<text x="157.1" y="64.5">6</text>
<text x="157.1" y="65.7">7</text>
<text x="158.7" y="60.8">0402</text>
<text x="165.1" y="60.8">COMMON</text>
<text x="171.4" y="60.8">0402</text>
<text x="175.2" y="60.8">50V 10%</text>
<text x="85.1" y="69.7">0402</text>
<text x="95.2" y="68.4">1%</text>
<text x="115.6" y="67.1">COMMON</text>
<text x="131.8" y="68.3">4</text>
<text x="157.1" y="67">8</text>
<text x="157.1" y="68.3">9</text>
<text x="157.1" y="69.6">10</text>
<text x="157.1" y="70.8">11</text>
<text x="183" y="71">SMD0624</text>
<text x="183" y="67.1">37A</text>
<text x="183" y="69.7">0.94mΩ</text>
<text x="188.1" y="68.4">20%</text>
<text x="196.8" y="71">6.3V 20%</text>
<text x="207" y="71">6.3V 20%</text>
<text x="215.9" y="71">6.3V 20%</text>
<text x="224.8" y="71">0603</text>
<text x="224.8" y="69.7">X5R</text>
<text x="233.7" y="71">0402</text>
<text x="233.7" y="69.7">X7R</text>
<text x="243.8" y="69.7">2.5V 20%</text>
<text x="243.8" y="71">3.5x2.8x2mm</text>
<text x="255.2" y="69.7">2.5V 20%</text>
<text x="255.2" y="71">3.5x2.8x2mm</text>
<text x="102.9" y="77.3">1%</text>
<text x="109.2" y="76">0402</text>
<text x="109.2" y="77.3">COMMON</text>
<text x="119.4" y="76">0402</text>
<text x="123.2" y="76">10V 10%</text>
<text x="127" y="74.8">X5R</text>
<text x="131.2" y="72.1">31</text>
<text x="157.1" y="77.2">39</text>
<text x="157.1" y="72.1">12</text>
<text x="196.8" y="72.2">1206</text>
<text x="196.8" y="73.5">X5R</text>
<text x="207" y="72.2">1206</text>
<text x="207" y="73.5">X5R</text>
<text x="215.9" y="72.2">1206</text>
<text x="215.9" y="73.5">X5R</text>
<text x="224.8" y="72.2">10V 20%</text>
<text x="233.7" y="72.2">50V 10%</text>
<text x="243.8" y="72.2">POS-Cap</text>
<text x="255.2" y="72.2">POS-Cap</text>
<text x="99.1" y="78.6">0402</text>
<text x="99.1" y="79.8">COMMON</text>
<text x="116.8" y="82.4">0402</text>
<text x="123.2" y="82.4">COMMON</text>
<text x="127" y="81.1">1%</text>
<text x="131.2" y="83.5">33</text>
<text x="131.2" y="78.4">34</text>
<text x="131.2" y="81">32</text>
<text x="157.1" y="83.5">27</text>
<text x="157.1" y="81">38</text>
<text x="236.3" y="80.7">VDD_NPU</text>
<text x="238" y="79.5">0.9V</text>
<text x="71.1" y="87.3">Rvsel=10K, Hiccup, Vref=0.6992V</text>
<text x="71.1" y="88.6">Rvsel=19.1K, Hiccup, Vref=0.8008V</text>
<text x="99.1" y="88.7">0402</text>
<text x="102.9" y="87.5">1%</text>
<text x="109.2" y="88.7">0402</text>
<text x="113" y="87.5">1%</text>
<text x="116.8" y="87.5">0402</text>
<text x="123.2" y="87.5">COMMON</text>
<text x="127" y="86.2">1%</text>
<text x="131.2" y="86.1">36</text>
<text x="131.2" y="88.6">37</text>
<text x="181.6" y="88.7">50V 10%</text>
<text x="198.1" y="86.2">0402</text>
<text x="204.5" y="86.2">COMMON</text>
<text x="208.3" y="84.9">1%</text>
<text x="215.5" y="86.1">0402</text>
<text x="221.2" y="86.1">COMMON</text>
<text x="99.1" y="90">COMMON</text>
<text x="109.2" y="90">COMMON</text>
<text x="131.8" y="93.7">2</text>
<text x="131.8" y="91.1">1</text>
<text x="157.1" y="91.1">13</text>
<text x="157.1" y="92.4">14</text>
<text x="157.1" y="93.7">15</text>
<text x="157.1" y="95">16</text>
<text x="181.6" y="90">0402</text>
<text x="181.6" y="91.3">X7R</text>
<text x="191.8" y="90">0402</text>
<text x="215.5" y="93.7">0402</text>
<text x="221.2" y="93.7">COMMON</text>
<text x="90.2" y="101.4">0402</text>
<text x="90.2" y="98.9">0402</text>
<text x="96.5" y="101.4">COMMON</text>
<text x="96.5" y="98.9">COMMON</text>
<text x="100.3" y="100.2">1%</text>
<text x="100.3" y="97.6">1%</text>
<text x="131.2" y="98.8">35</text>
<text x="131.2" y="101.3">29</text>
<text x="131.8" y="96.2">3</text>
<text x="157.1" y="96.2">17</text>
<text x="157.1" y="97.5">18</text>
<text x="157.1" y="98.8">19</text>
<text x="157.1" y="100">20</text>
<text x="184.2" y="96.2">Vout=Vref*((Rb1/Rb2)+1)</text>
<text x="184.2" y="97.4">Vout=0.6992*((3.02/10.02)+1)=0.9099V</text>
<text x="90.2" y="103.8">Address：0X10</text>
<text x="131.2" y="102.6">30</text>
<text x="157.1" y="103.8">41</text>
<text x="130.8" y="123.8">VDDIO18</text>
<text x="132.2" y="122.3">1V8</text>
<text x="133.8" y="136.6">COMMON</text>
<text x="134.6" y="134.2">1% 2.2K</text>
<text x="136.6" y="135.5">0402</text>
<text x="141.5" y="136.6">COMMON</text>
<text x="142.2" y="134.2">1% 2.2K</text>
<text x="144.3" y="135.5">0402</text>
</g>
<g font-size="1.1" fill="#000080">
<text x="133.3" y="53.8">U24</text>
<text x="36.8" y="55.7">C2194</text>
<text x="36.8" y="57">47uF</text>
<text x="44.4" y="55.7">C2146</text>
<text x="44.4" y="57">47uF</text>
<text x="52.1" y="55.7">C1135</text>
<text x="52.1" y="57">47uF</text>
<text x="61" y="55.7">C1796</text>
<text x="61" y="57">47uF</text>
<text x="69.8" y="55.7">C1797</text>
<text x="69.8" y="57">47uF</text>
<text x="77.5" y="55.7">C1798</text>
<text x="77.5" y="57">47uF</text>
<text x="85.1" y="55.7">C1803</text>
<text x="85.1" y="57">22uF</text>
<text x="92.7" y="55.7">C1136</text>
<text x="92.7" y="57">22uF</text>
<text x="100.3" y="54.4">C2193</text>
<text x="100.3" y="55.7">0.1uF</text>
<text x="107.9" y="55.7">C2149</text>
<text x="107.9" y="57">2.2nF</text>
<text x="115.6" y="55.7">R257</text>
<text x="115.6" y="57">100K</text>
<text x="158.7" y="59.5">R270</text>
<text x="165.1" y="59.5">2R2</text>
<text x="171.4" y="59.5">C274</text>
<text x="175.2" y="59.5">0.1uFX7R</text>
<text x="259.1" y="57.7">TP182</text>
<text x="259.1" y="59.3">TP_0p7mm</text>
<text x="269.2" y="57.7">TP183</text>
<text x="269.2" y="59.3">TP_0p7mm</text>
<text x="115.6" y="63.3">R258</text>
<text x="115.6" y="64.6">49.9K</text>
<text x="183" y="62.1">L11</text>
<text x="85.1" y="68.4">R2776</text>
<text x="91.4" y="68.4">0R</text>
<text x="183" y="68.4">0.15uH</text>
<text x="196.8" y="68.4">C890</text>
<text x="196.8" y="69.7">100uF</text>
<text x="207" y="68.4">C1140</text>
<text x="207" y="69.7">100uF</text>
<text x="215.9" y="68.4">C777</text>
<text x="215.9" y="69.7">100uF</text>
<text x="224.8" y="67.1">C435</text>
<text x="224.8" y="68.4">22uF</text>
<text x="233.7" y="67.1">C1691</text>
<text x="233.7" y="68.4">0.1uF</text>
<text x="243.8" y="67.1">C1780</text>
<text x="243.8" y="68.4">330uF</text>
<text x="255.2" y="67.1">C286</text>
<text x="255.2" y="68.4">330uF</text>
<text x="99.1" y="76">R2815</text>
<text x="99.1" y="77.3">100K</text>
<text x="109.2" y="73.5">R2814</text>
<text x="109.2" y="74.8">100K1%</text>
<text x="119.4" y="74.8">C2160</text>
<text x="123.2" y="74.8">4.7uF</text>
<text x="116.8" y="81.1">R2816</text>
<text x="123.2" y="81.1">12.1K</text>
<text x="99.1" y="86.2">R2817</text>
<text x="99.1" y="87.5">19.1K</text>
<text x="109.2" y="86.2">R2818</text>
<text x="109.2" y="87.5">42.2K</text>
<text x="116.8" y="86.2">R2819</text>
<text x="123.2" y="86.2">137K</text>
<text x="181.6" y="86.2">C269</text>
<text x="181.6" y="87.5">1nF</text>
<text x="191.8" y="87.5">R266</text>
<text x="191.8" y="88.7">10K 1%</text>
<text x="198.1" y="84.9">R254</text>
<text x="204.5" y="84.9">0R</text>
<text x="215.2" y="85">R250</text>
<text x="221.2" y="85">0R 1%</text>
<text x="118.1" y="92.5">TP164</text>
<text x="215.2" y="92.7">R255</text>
<text x="221.2" y="92.7">0R 1%</text>
<text x="90.2" y="100.2">R259</text>
<text x="90.2" y="97.6">R260</text>
<text x="96.5" y="100.2">0R</text>
<text x="96.5" y="97.6">0R</text>
<text x="133.3" y="107.3">TPS549D22RVFR</text>
<text x="136.4" y="132.8">R773</text>
<text x="144" y="132.8">R774</text>
</g>
<g font-size="1.1" fill="#004080">
<text x="134" y="57.7">VDD</text>
<text x="151.6" y="57.7">VOSNS</text>
<text x="134" y="60.2">PVIN_0</text>
<text x="134" y="61.5">PVIN_1</text>
<text x="134" y="62.8">PVIN_2</text>
<text x="134" y="64.1">PVIN_3</text>
<text x="134" y="65.3">PVIN_4</text>
<text x="152.3" y="60.2">BOOT</text>
<text x="152.3" y="65.3">SW_0</text>
<text x="134" y="69.1">EN_UVLO</text>
<text x="134" y="66.6">PVIN_5</text>
<text x="152.3" y="66.6">SW_1</text>
<text x="152.3" y="67.9">SW_2</text>
<text x="152.3" y="69.1">SW_3</text>
<text x="152.3" y="70.4">SW_4</text>
<text x="152.3" y="71.7">SW_5</text>
<text x="134" y="72.9">BP</text>
<text x="152.3" y="72.9">SW_6</text>
<text x="134" y="79.3">MODE</text>
<text x="134" y="81.8">ADDR</text>
<text x="153.1" y="81.8">RSN</text>
<text x="153.2" y="78">RSP</text>
<text x="134" y="84.4">VSEL</text>
<text x="134" y="86.9">ILIM</text>
<text x="134" y="89.5">RESV_TRK</text>
<text x="153.9" y="84.4">NC</text>
<text x="134" y="94.5">PMB_DATA</text>
<text x="134" y="92">SMB_ALRT#</text>
<text x="151" y="92">PGND_0</text>
<text x="151" y="93.3">PGND_1</text>
<text x="151" y="94.5">PGND_2</text>
<text x="151" y="95.8">PGND_3</text>
<text x="134" y="99.6">PGOOD</text>
<text x="134" y="97.1">PMB_CLK</text>
<text x="151" y="97.1">PGND_4</text>
<text x="151" y="98.3">PGND_5</text>
<text x="151" y="99.6">PGND_6</text>
<text x="151" y="100.9">PGND_7</text>
<text x="134" y="102.2">DRGND</text>
<text x="134" y="103.4">AGND</text>
<text x="154.1" y="104.7">EP</text>
</g>
<g font-size="1.1" fill="#f00">
<text x="45.7" y="68.9">06,33</text>
<text x="55.2" y="69">S3_PWR_DOWN</text>
<text x="71.4" y="68.1">S3_PWR_DOWN</text>
<text x="50.8" y="100.7">15</text>
<text x="50.8" y="98.1">15</text>
<text x="60.3" y="100.8">I2C11_SCL</text>
<text x="60.3" y="98.4">I2C11_SDA</text>
<text x="77.7" y="97.3">I2C11_SDA</text>
<text x="77.7" y="99.9">I2C11_SCL</text>
<text x="105.7" y="97.3">VDD_NPU_SDA</text>
<text x="105.7" y="99.9">VDD_NPU_SCL</text>
<text x="100.6" y="143">VDD_NPU_SCL</text>
<text x="100.6" y="148.1">VDD_NPU_SDA</text>
</g>
<text font-size="1.1" fill="#00ff40" x="91.4" y="69.7">NM</text>
<g font-size="1.1" fill="#00f">
<text x="241.7" y="68.4">+</text>
<text x="253.2" y="68.4">+</text>
</g>
<text font-size="1.1" fill="#0f0" x="191.8" y="91.3">NM</text>
</svg>
